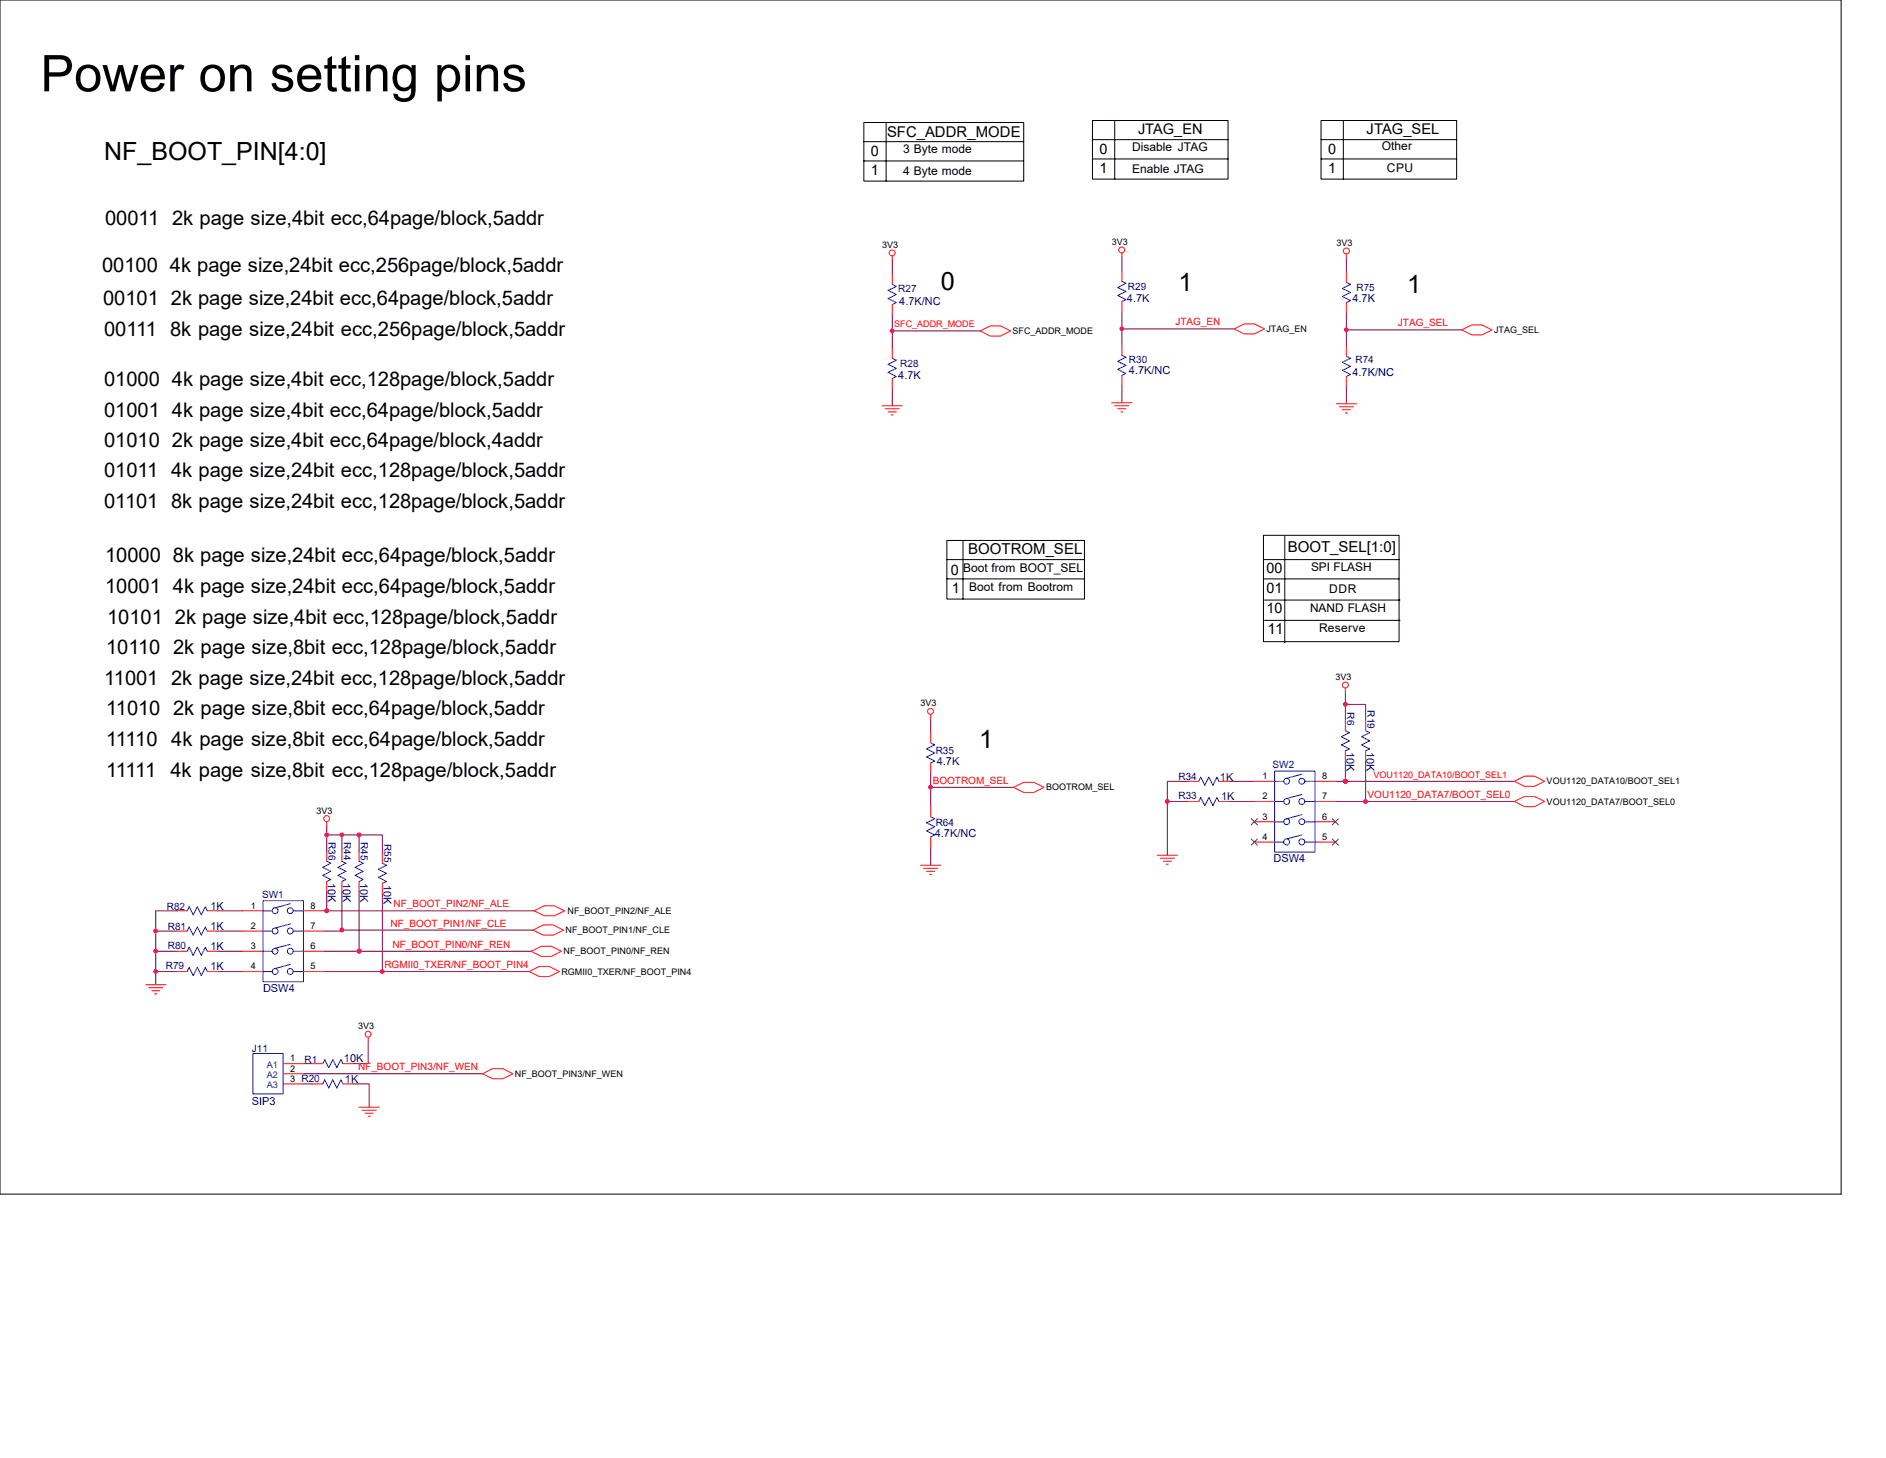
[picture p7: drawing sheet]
<svg xmlns="http://www.w3.org/2000/svg" width="279mm" height="216mm" viewBox="0 0 279 216" stroke-linecap="round" stroke-linejoin="round" font-family="sans-serif">
<g fill="none" stroke="#000" stroke-width=".15">
<path d="M0 0h272.8v176.8h-272.8zM128 18.1h23.7v8.7h-23.7zM131.3 18.1v8.7M161.8 17.8h20.1v8.7h-20.1zM165.1 17.8v8.7M195.7 17.8h20.1v8.7h-20.1zM199 17.8v8.7M128 21h23.7M128 23.8h23.7M161.8 23.5h20.1M161.8 20.7h20.1M195.7 20.7h20.1"/>
<path d="M195.7 23.5h20.1M187.2 79.3h20.1v15.7h-20.1zM190.3 79.4v15.6M140.3 80h20.4v8.7h-20.4zM140.3 85.7h20.4M140.3 82.9h20.4M142.7 80v8.7M187.2 85.7h20.1M187.2 82.9h20.1M187.3 88.9h20.1M187.3 91.9h20.1M190.3 95h.1"/>
</g>
<g fill="none" stroke="#800040" stroke-width=".15">
<path d="M132.2 38.5v2.1M166.2 38.1v2.1M199.5 38.2v2.1M132.2 57.6v2.5M132.2 46.6v2.4h13M132.2 49v2.6M166.2 57.1v2.5M166.2 46.2v2.5h16.6M166.2 48.7v2.4M199.5 57.3v2.5M199.5 46.3v2.6M216.6 48.9h-17.1v2.3"/>
<path d="M137.9 114.5v4.9M137.9 116.6h12.3M137.9 106.4v2.1M172.9 118.7v7.9M176.1 115.7h-3.2v3h3.2M182.1 118.7h3.7M182.1 115.7h3.7M197.8 115.7h1.5M199.3 104.3v2.4M199.3 102.5v1.8h3v2.4M199.3 112.7v3M199.3 115.7h25"/>
<path d="M202.3 118.7h22M202.3 112.7v6h-4.5M26.2 137.9h-3.1v3M26.2 134.9h-3.1v3M32.2 134.9h3.8M32.2 137.9h3.8M48 134.9h.4M48.4 134.9h30.7M48.4 122.3v3.7M48.4 132v2.9M48.4 123.6h2.3M50.7 123.6v2.4"/>
<path d="M50.7 132v5.7M50.7 137.7h28.3M50.7 137.7v.2h-2.7M50.7 123.6h5.9v2.7M53.2 123.6v2.4M53.2 132v8.9M56.6 132.3v11.6h-8.6M137.9 125.4v2.7M23.1 143.9v1.9M26.2 140.9h-3.1v3h3.1M32.2 143.9h3.8M32.2 140.9h3.8"/>
<path d="M45 157.5h1.3M45 159h26.5M48 140.9h5.2M53.2 140.9h25.5M54.5 154.2v3.3h-2.2M56.6 143.9h21.8M45 160.5h1.3M52.3 160.5h2.4v3.5"/>
</g>
<g fill="#f0f" stroke="#f0f" stroke-width=".15">
<circle cx="199.3" cy="104.3" r=".29"/>
<circle cx="53.2" cy="123.6" r=".29"/>
<circle cx="50.6" cy="123.6" r=".29"/>
<circle cx="48.4" cy="123.6" r=".29"/>
<circle cx="172.9" cy="118.7" r=".29"/>
<circle cx="23.1" cy="143.9" r=".29"/>
<circle cx="23.1" cy="140.9" r=".29"/>
<circle cx="23.1" cy="137.9" r=".29"/>
<circle cx="166.2" cy="48.7" r=".29"/>
<circle cx="132.2" cy="49" r=".29"/>
<circle cx="48.4" cy="134.9" r=".29"/>
<circle cx="50.6" cy="137.7" r=".29"/>
<circle cx="53.2" cy="140.9" r=".29"/>
<circle cx="202.3" cy="118.7" r=".29"/>
<circle cx="199.3" cy="115.7" r=".29"/>
<circle cx="56.6" cy="143.9" r=".29"/>
<circle cx="137.9" cy="116.6" r=".29"/>
<circle cx="199.5" cy="48.8" r=".29"/>
</g>
<g fill="none" stroke="#f00" stroke-width=".15">
<path d="M132.2 37.9v.6M166.2 37.5v.6M199.5 37.6v.6M132.2 40.6v1.5M132.2 45.1v1.5M132.2 51.6v1.4M132.2 56v1.6M145.2 49l1.5-.7h1.5l1.5 .7-1.5 .8h-1.5zM164.7 59.6h3M166.2 40.2v1.5M166.2 44.7v1.5M166.2 51.1v1.5"/>
<path d="M166.2 55.6v1.5M182.8 48.7l1.5-.7h1.5l1.5 .7-1.5 .7h-1.5zM198 59.8h3M199.5 40.3v1.5M199.5 44.8v1.5M199.5 51.2v1.5M199.5 55.8v1.5M216.6 48.9l1.4-.8h1.5l1.5 .8-1.5 .7h-1.5zM130.7 60.1h3M131.1 60.5h2.1M131.6 61h1.2M132 61.4h.3"/>
<path d="M165.1 60.1h2.1M165.6 60.5h1.2M166.1 61h.2M198.4 60.2h2.1M198.9 60.7h1.2M199.3 61.2h.3M137.9 105.8v.6M137.9 119.4v1.5M137.9 108.5v1.5M137.9 113v1.5M150.2 116.6l1.5-.8h1.5l1.5 .8-1.5 .7h-1.5zM176.1 115.7h1.5"/>
<path d="M176.1 118.7h1.5M180.6 115.7h1.5M180.6 118.7h1.5M185.8 115.7h3M185.8 118.7h3M194.8 118.7h3M194.8 115.7h3M199.3 101.9v.6M199.3 106.7v1.5M199.3 111.2v1.5M202.3 106.7v1.5M202.3 111.2v1.5"/>
<path d="M224.3 115.7l1.5-.8h1.5l1.5 .8-1.5 .7h-1.5zM224.3 118.7l1.5-.8h1.5l1.5 .8-1.5 .7h-1.5zM26.2 137.9h1.5M26.2 134.9h1.5M30.7 137.9h1.5M30.7 134.9h1.5M36 134.9h3M36 137.9h3M45 137.9h3M45 134.9h3M48.4 121.7v.6M48.4 126v1.5"/>
<path d="M48.4 130.5v1.5M50.7 126v1.5M50.7 130.5v1.5M53.2 126v1.5M53.2 130.5v1.5M56.6 126.3v1.5M56.6 130.8v1.5M79 137.7l1.5-.7h1.5l1.5 .7-1.5 .8h-1.5zM79.1 134.9l1.5-.8h1.5l1.5 .8-1.5 .7h-1.5zM136.4 128.1h3M136.8 128.6h2.1M137.3 129h1.2"/>
<path d="M137.7 129.5h.3M137.9 123.9v1.5M171.4 126.6h3M171.9 127.1h2.1M172.3 127.5h1.2M172.8 128h.3M185.8 121.7h3M185.8 124.7h3M194.8 124.7h3M194.8 121.7h3M21.6 145.8h3M22 146.3h2.1"/>
<path d="M22.5 146.7h1.2M22.9 147.2h.3M26.2 140.9h1.5M26.2 143.9h1.5M30.7 140.9h1.5M30.7 143.9h1.5M36 140.9h3M36 143.9h3M42 157.5h3M42 159h3M45 143.9h3M45 140.9h3"/>
<path d="M46.3 157.5h1.5M50.8 157.5h1.5M54.5 153.6v.6M71.5 159l1.5-.8h1.5l1.5 .8-1.5 .7h-1.5zM78.4 143.9l1.5-.8h1.5l1.5 .8-1.5 .7h-1.5zM78.7 140.9l1.5-.8h1.5l1.5 .8-1.5 .7h-1.5zM42 160.5h3M46.3 160.5h1.5M50.8 160.5h1.5M53.2 164h3M53.7 164.4h2.1M54.1 164.8h1.2"/>
<path d="M54.5 165.3h.3"/>
<circle cx="132.2" cy="37.5" r=".44"/>
<circle cx="166.2" cy="37" r=".44"/>
<circle cx="199.5" cy="37.2" r=".44"/>
<circle cx="137.9" cy="105.3" r=".44"/>
<circle cx="199.3" cy="101.4" r=".44"/>
<circle cx="48.4" cy="121.2" r=".44"/>
<circle cx="54.5" cy="153.1" r=".43"/>
</g>
<g fill="none" stroke="#00f" stroke-width=".15">
<path d="M132.2 45.1h.1M132.2 42.1h.1M132.2 42.1l.6 .3-1.2 .6 1.2 .6-1.2 .6 1.2 .6-.6 .3M132.2 56h.1M132.2 53h.1M132.2 53l.6 .3-1.2 .7 1.2 .5-1.2 .6 1.2 .7-.6 .2M166.2 44.7h.1M166.2 41.7h.1M166.2 41.7l.6 .3-1.2 .6 1.2 .6-1.2 .6 1.2 .6-.6 .3M166.2 55.6h.1M166.2 52.6h.1M166.2 52.6l.6 .3-1.2 .6 1.2 .6-1.2 .6 1.2 .6-.6 .3"/>
<path d="M199.5 44.8h.1M199.5 41.8h.1M199.5 41.8l.6 .3-1.2 .6 1.2 .6-1.2 .6 1.2 .6-.6 .3M199.5 55.8h.1M199.5 52.7h.1M199.5 52.7l.6 .3-1.2 .7 1.2 .6-1.2 .5 1.2 .7-.6 .3M137.9 113h.1M137.9 110h.1M137.9 110l.6 .3-1.2 .6 1.2 .6-1.2 .6 1.2 .6-.6 .3M177.6 115.7h.1M177.6 118.7h.1M180.6 115.7h.1"/>
<path d="M180.6 118.7h.1M180.6 115.7l-.3-.6-.6 1.2-.6-1.2-.6 1.2-.6-1.2-.3 .6M180.6 118.7l-.3-.6-.6 1.2-.6-1.2-.6 1.2-.6-1.2-.3 .6M188.8 114.2h6v12h-6zM188.8 118.7h1.4M188.8 115.7h1.4M192.9 114.6l-2.3 .7M192.9 117.6l-2.3 .6M193.3 115.7h1.5M193.3 118.7h1.5M194.4 118.4h.1M199.3 111.2h.1"/>
<path d="M199.3 108.2h.1M199.3 108.2l.6 .3-1.2 .6 1.2 .6-1.2 .6 1.2 .6-.6 .3M202.3 111.2h.1M202.3 108.2h.1M202.3 108.2l.6 .3-1.2 .6 1.2 .6-1.2 .6 1.2 .6-.6 .3M27.7 137.9h.1M27.7 134.9h.1M30.7 137.9h.1M30.7 134.9h.1M30.7 137.9l-.3-.6-.6 1.2-.6-1.2-.6 1.2-.6-1.2-.3 .6M30.7 134.9l-.3-.6-.6 1.2-.6-1.2-.6 1.2-.6-1.2-.3 .6M39 133.4h6v12h-6z"/>
<path d="M39 137.9h1.3M39 134.9h1.3M43 133.8l-2.2 .6M43 136.8l-2.2 .6M43 139.8l-2.2 .6M43.5 134.9h1.5M43.5 137.9h1.5M44.5 137.6h.1M48.4 130.5h.1M48.4 127.5h.1M48.4 127.5l.6 .3-1.2 .6 1.2 .6-1.2 .6 1.2 .6-.6 .3M50.7 130.5h.1"/>
<path d="M50.7 127.5h.1M50.7 127.5l.5 .3-1.1 .6 1.1 .6-1.1 .6 1.1 .6-.5 .3M53.2 130.5h.1M53.2 127.5h.1M53.2 127.5l.6 .3-1.2 .6 1.2 .6-1.2 .6 1.2 .6-.6 .3M56.6 130.8h.1M56.6 127.8h.1M56.6 127.8l.7 .3-1.3 .6 1.3 .6-1.3 .6 1.3 .6-.7 .3M137.9 123.9h.1M137.9 120.9h.1M137.9 120.9l.6 .3-1.2 .6 1.2 .6-1.2 .6 1.2 .6-.6 .3M188.8 124.7h1.4"/>
<path d="M188.8 121.7h1.4M192.9 120.6l-2.3 .6M192.9 123.6l-2.3 .6M193.3 121.7h1.5M193.3 124.7h1.5M27.7 140.9h.1M27.7 143.9h.1M30.7 140.9h.1M30.7 143.9h.1M30.7 140.9l-.3-.6-.6 1.2-.6-1.2-.6 1.2-.6-1.2-.3 .6M30.7 143.9l-.3-.6-.6 1.2-.6-1.2-.6 1.2-.6-1.2-.3 .6M37.5 156h4.5v6h-4.5z"/>
<path d="M39 143.9h1.3M39 140.9h1.3M41.2 157.5h.1M42 159h.1M42 157.5h.1M43 142.8l-2.2 .6M43.5 140.9h1.5M43.5 143.9h1.5M47.8 157.5h.1M50.8 157.5l-.3-.6-.6 1.2-.6-1.2-.6 1.2-.6-1.2-.3 .6M50.8 157.5h.1M42 160.5h.1"/>
<path d="M47.8 160.5h.1M50.8 160.5l-.3-.6-.6 1.2-.6-1.2-.6 1.2-.6-1.2-.3 .6M50.8 160.5h.1"/>
<circle cx="190.6" cy="118.7" r=".44"/>
<circle cx="190.6" cy="115.7" r=".43"/>
<circle cx="192.9" cy="118.7" r=".44"/>
<circle cx="192.9" cy="115.7" r=".43"/>
<circle cx="40.7" cy="137.9" r=".44"/>
<circle cx="40.8" cy="134.9" r=".43"/>
<circle cx="43" cy="137.9" r=".44"/>
<circle cx="43" cy="134.9" r=".43"/>
<circle cx="190.6" cy="124.7" r=".44"/>
<circle cx="190.6" cy="121.7" r=".43"/>
<circle cx="192.9" cy="124.7" r=".44"/>
<circle cx="192.9" cy="121.7" r=".43"/>
<circle cx="40.8" cy="140.9" r=".43"/>
<circle cx="40.8" cy="143.9" r=".43"/>
<circle cx="43" cy="140.9" r=".43"/>
<circle cx="43" cy="143.9" r=".43"/>
</g>
<path d="M185.4 121.2l.9 1M185.4 124.2l.9 1M186.3 121.2l-.9 1M186.3 124.2l-.9 1M197.4 124.2l.9 1M197.4 121.2l.9 1M198.3 124.2l-.9 1M198.3 121.2l-.9 1" fill="none" stroke="#804000" stroke-width=".15"/>
<text font-size="7.5" x="6" y="13.5">Power on setting pins</text>
<g font-size="3.7">
<text x="15.4" y="23.7">NF_BOOT_PIN[4:0]</text>
<text x="139.4" y="42.9">0</text>
<text x="174.6" y="43.1">1</text>
<text x="208.4" y="43.3">1</text>
<text x="145.1" y="110.8">1</text>
</g>
<g font-size="3">
<text x="15.6" y="33.4">00011 2k page size,4bit ecc,64page/block,5addr</text>
<text x="15.1" y="40.3">00100 4k page size,24bit ecc,256page/block,5addr</text>
<text x="15.3" y="45.2">00101 2k page size,24bit ecc,64page/block,5addr</text>
<text x="15.4" y="49.7">00111 8k page size,24bit ecc,256page/block,5addr</text>
<text x="15.4" y="57.2">01000 4k page size,4bit ecc,128page/block,5addr</text>
<text x="15.4" y="61.7">01001 4k page size,4bit ecc,64page/block,5addr</text>
<text x="15.4" y="70.7">01011 4k page size,24bit ecc,128page/block,5addr</text>
<text x="15.4" y="66.2">01010 2k page size,4bit ecc,64page/block,4addr</text>
<text x="15.4" y="75.2">01101 8k page size,24bit ecc,128page/block,5addr</text>
<text x="15.6" y="83.3">10000 8k page size,24bit ecc,64page/block,5addr</text>
<text x="15.6" y="87.8">10001 4k page size,24bit ecc,64page/block,5addr</text>
<text x="15.9" y="92.4">10101 2k page size,4bit ecc,128page/block,5addr</text>
<text x="15.4" y="101.4">11001 2k page size,24bit ecc,128page/block,5addr</text>
<text x="15.7" y="96.8">10110 2k page size,8bit ecc,128page/block,5addr</text>
<text x="15.7" y="105.9">11010 2k page size,8bit ecc,64page/block,5addr</text>
<text x="15.7" y="110.4">11110 4k page size,8bit ecc,64page/block,5addr</text>
<text x="15.7" y="115.1">11111</text>
<text x="25.3" y="115.1">4k page size,8bit ecc,128page/block,5addr</text>
</g>
<g font-size="2.2">
<text x="131.4" y="20.3">SFC_ADDR_MODE</text>
<text x="168.6" y="19.8">JTAG_EN</text>
<text x="202.5" y="19.8">JTAG_SEL</text>
<text x="143.4" y="82">BOOTROM_SEL</text>
<text x="190.8" y="81.7">BOOT_SEL[1:0]</text>
<text x="187.8" y="93.9">11</text>
</g>
<g font-size="2.1">
<text x="129" y="23.1">0</text>
<text x="162.9" y="22.8">0</text>
<text x="196.8" y="22.8">0</text>
<text x="129" y="25.9">1</text>
<text x="162.9" y="25.6">1</text>
<text x="196.8" y="25.6">1</text>
<text x="140.9" y="85.1">0</text>
<text x="141" y="87.8">1</text>
<text x="187.6" y="84.8">00</text>
<text x="187.6" y="87.8">01</text>
<text x="187.6" y="90.8">10</text>
</g>
<g font-size="1.8">
<text x="133.8" y="22.7">3 Byte mode</text>
<text x="167.7" y="22.4">Disable JTAG</text>
<text x="204.7" y="22.3">Other</text>
<text x="133.8" y="25.9">4 Byte mode</text>
<text x="167.7" y="25.6">Enable JTAG</text>
<text x="205.5" y="25.4">CPU</text>
<text x="142.7" y="84.8">Boot from BOOT_SEL</text>
<text x="143.6" y="87.5">Boot from Bootrom</text>
<text x="194.2" y="84.6">SPI FLASH</text>
<text x="196.9" y="87.8">DDR</text>
<text x="194.1" y="90.6">NAND FLASH</text>
<text x="195.4" y="93.6">Reserve</text>
</g>
<g font-size="1.6" fill="#000080">
<text x="133.2" y="45.2">4.7K/NC</text>
<text x="166.9" y="44.8">4.7K</text>
<text x="200.4" y="44.8">4.7K</text>
<text x="133.1" y="56.2">4.7K</text>
<text x="167.2" y="55.4">4.7K/NC</text>
<text x="200.4" y="55.7">4.7K/NC</text>
<text x="138.8" y="113.3">4.7K</text>
<text x="199.5" y="111.3" transform="rotate(90 199.5 111.3)">10K</text>
<text x="202.5" y="111.3" transform="rotate(90 202.5 111.3)">10K</text>
<text x="180.7" y="115.7">1K</text>
<text x="180.9" y="118.5">1K</text>
<text x="138.5" y="123.9">4.7K/NC</text>
<text x="48.6" y="130.7" transform="rotate(90 48.6 130.7)">10K</text>
<text x="50.8" y="130.7" transform="rotate(90 50.8 130.7)">10K</text>
<text x="53.3" y="130.7" transform="rotate(90 53.3 130.7)">10K</text>
<text x="56.8" y="131" transform="rotate(90 56.8 131)">10K</text>
<text x="188.7" y="127.7">DSW4</text>
<text x="31.2" y="137.7">1K</text>
<text x="31.2" y="134.7">1K</text>
<text x="31.2" y="140.7">1K</text>
<text x="31.2" y="143.7">1K</text>
<text x="39" y="146.9">DSW4</text>
<text x="50.9" y="157.3">10K</text>
<text x="51.1" y="160.3">1K</text>
<text x="37.3" y="163.6">SIP3</text>
</g>
<g font-size="1.5" fill="#000080">
<text x="133.1" y="43.3">R27</text>
<text x="167.1" y="43">R29</text>
<text x="201" y="43.1">R75</text>
<text x="167.2" y="53.8">R30</text>
<text x="200.8" y="53.8">R74</text>
<text x="133.4" y="54.4">R28</text>
<text x="199.6" y="105.5" transform="rotate(90 199.6 105.5)">R6</text>
<text x="202.6" y="105.2" transform="rotate(90 202.6 105.2)">R19</text>
<text x="138.6" y="111.6">R35</text>
<text x="188.5" y="113.7">SW2</text>
<text x="174.6" y="115.5">R34</text>
<text x="174.6" y="118.4">R33</text>
<text x="48.7" y="124.7" transform="rotate(90 48.7 124.7)">R36</text>
<text x="50.9" y="124.7" transform="rotate(90 50.9 124.7)">R44</text>
<text x="53.5" y="124.7" transform="rotate(90 53.5 124.7)">R45</text>
<text x="56.9" y="125" transform="rotate(90 56.9 125)">R55</text>
<text x="138.6" y="122.3">R64</text>
<text x="24.7" y="134.7">R82</text>
<text x="24.9" y="137.7">R81</text>
<text x="38.8" y="132.9">SW1</text>
<text x="24.6" y="143.6">R79</text>
<text x="24.9" y="140.5">R80</text>
<text x="37.3" y="155.8">J11</text>
<text x="45.1" y="157.5">R1</text>
</g>
<g font-size="1.5" fill="#f00">
<text x="174.1" y="48.2">JTAG_EN</text>
<text x="207.1" y="48.3">JTAG_SEL</text>
<text x="138.2" y="116.1">BOOTROM_SEL</text>
<text x="202.6" y="118.2">VOU1120_DATA7/BOOT_SEL0</text>
<text x="57.8" y="137.2">NF_BOOT_PIN1/NF_CLE</text>
<text x="58.3" y="134.4">NF_BOOT_PIN2/NF_ALE</text>
<text x="56.9" y="143.4">RGMII0_TXER/NF_BOOT_PIN4</text>
<text x="58.1" y="140.4">NF_BOOT_PIN0/NF_REN</text>
<text x="53" y="158.5">NF_BOOT_PIN3/NF_WEN</text>
</g>
<g font-size="1.4">
<text x="187" y="115.4">1</text>
<text x="187" y="118.4">2</text>
<text x="195.9" y="118.4">7</text>
<text x="195.9" y="115.4">8</text>
<text x="187" y="121.4">3</text>
<text x="187" y="124.4">4</text>
<text x="195.9" y="124.4">5</text>
<text x="195.9" y="121.4">6</text>
<text x="37.1" y="134.6">1</text>
<text x="37.1" y="137.6">2</text>
<text x="46" y="137.6">7</text>
<text x="46" y="134.6">8</text>
<text x="37.1" y="140.5">3</text>
<text x="37.1" y="143.6">4</text>
<text x="46" y="143.6">5</text>
<text x="46" y="140.5">6</text>
<text x="43" y="157.2">1</text>
<text x="43" y="158.7">2</text>
<text x="43" y="160.2">3 R20</text>
</g>
<g font-size="1.4" fill="#004080">
<text x="39.5" y="158.1">A1</text>
<text x="39.5" y="159.6">A2</text>
<text x="39.5" y="161.1">A3</text>
</g>
<g font-size="1.3">
<text x="130.7" y="36.7">3V3</text>
<text x="164.7" y="36.3">3V3</text>
<text x="198" y="36.4">3V3</text>
<text x="150" y="49.5">SFC_ADDR_MODE</text>
<text x="187.6" y="49.2">JTAG_EN</text>
<text x="221.3" y="49.3">JTAG_SEL</text>
<text x="197.8" y="100.7">3V3</text>
<text x="136.4" y="104.6">3V3</text>
<text x="155" y="117.1">BOOTROM_SEL</text>
<text x="229.1" y="116.1">VOU1120_DATA10/BOOT_SEL1</text>
<text x="229.1" y="119.1">VOU1120_DATA7/BOOT_SEL0</text>
<text x="46.9" y="120.5">3V3</text>
<text x="84.1" y="135.3">NF_BOOT_PIN2/NF_ALE</text>
<text x="83.5" y="141.3">NF_BOOT_PIN0/NF_REN</text>
<text x="83.8" y="138.2">NF_BOOT_PIN1/NF_CLE</text>
<text x="83.2" y="144.3">RGMII0_TXER/NF_BOOT_PIN4</text>
<text x="53" y="152.4">3V3</text>
<text x="76.3" y="159.4">NF_BOOT_PIN3/NF_WEN</text>
</g>
<g font-size="1.3" fill="#f00">
<text x="132.5" y="48.5">SFC_ADDR_MODE</text>
<text x="203.5" y="115.2">VOU1120_DATA10/BOOT_SEL1</text>
</g>
</svg>
